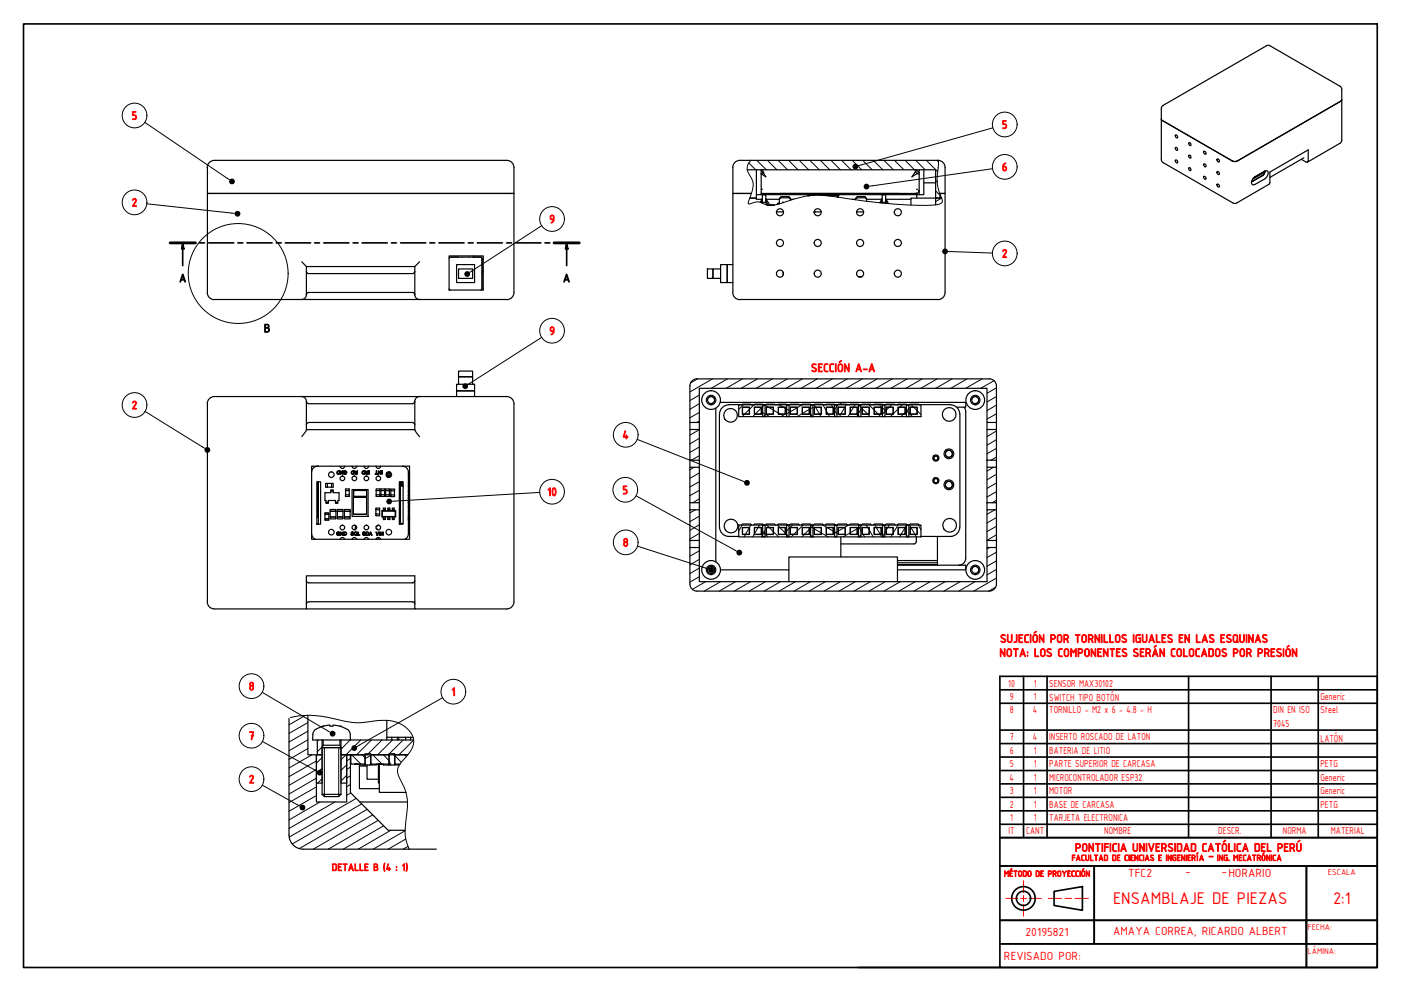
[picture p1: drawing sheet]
<svg xmlns="http://www.w3.org/2000/svg" width="594mm" height="420mm" viewBox="0 0 594 420" stroke-linecap="round" stroke-linejoin="round" font-family="sans-serif">
<!-- layer: Hatch (ISO) -->
<g fill="none" stroke="#000" stroke-width=".42">
<path d="M317.5 69.1l2.9 2.9M320.9 68l4 4M325.4 68l4 4M329.9 68l4 4M334.4 68l4 4M338.9 68l4 4M343.4 68l4 4M347.9 68l4 4M352.4 68l4 4M356.9 68l4 4M361.4 68l4 4M365.8 68l4 4"/>
<path d="M370.3 68l4 4M374.8 68l4 4M379.3 68l4 4M383.8 68l4 4M388.3 68l4 4M392.8 68l4.8 4.8M396.7 76.4l.7 .7M397.3 68l.7 .7M396.7 80.9l2 2M399.3 84l-2.6 1.4M295.8 160.6l-2.9 1.7M296.5 178.5l-1 .6"/>
<path d="M296.5 174.9l-4 2.2M296.5 171.2l-4 2.3M296.5 167.5l-4 2.3M302.1 160.6l-9.6 5.6M308.5 160.6l-6.9 4M314.8 160.6l-6.9 4M315.2 171.6l-2 2M315.7 175.6l-1 1M317.8 173.6l-2.1 2M319.7 171.6l-1.9 1.9M320.2 175.6l-1 1M321.2 160.6l-6.9 4"/>
<path d="M322.8 173l-2.6 2.6M323.4 174.9l3 1.7M324 171.6l1.8 1M324.2 171.6l-1.3 1.4M324.4 175.9l-.7 .7M325.9 172.7l2 1.1M327.5 160.6l-6.9 4M328 173.9l2.9 1.7M330.4 171.6l1.7 1M331 175.6l1.7 1M332.2 172.7l2.4 1.3M333.9 171.6l-.3 .2"/>
<path d="M333.9 160.6l-6.9 4M335.2 174.6l-1.6 .9M338.1 172.9l-2.9 1.6M340.2 171.6l-2.1 1.2M340.2 160.6l-6.9 4M343.2 173.6l-5.3 3M343.7 175.4l.8 1.2M344.7 176.4l-.4 .2M344.7 172.7l-1.5 .9M345.2 171.6l.6 1M345.8 172.7l1.7 2.9M346.6 160.6l-6.9 4"/>
<path d="M347.5 175.6l.6 1M348.9 171.6l2.3 4M351.2 175.6l.6 1M352.6 171.6l.5 1M352.9 160.6l-6.9 4M353.2 172.7l.1 .2M353.4 173l1.5 2.7M355.2 171.6l-1.3 2.2M356.6 175.6l-.6 1M358.2 172.7l-1.6 2.9M358.8 171.6l-.5 1M359.3 160.6l-6.9 4"/>
<path d="M361.9 172.7l-2.3 3.9M362.5 171.6l-.6 1M364 176.3l.5 .3M364 171.7l1.6 1.6M365.1 173.5l-1.8 3.1M365.6 173.3l2.3 2.3M365.6 160.6l-6.9 4M368 175.6l.9 1M368.4 171.6l5 5M372 160.6l-6.9 4M372.9 171.6l2.3 2.3M378.1 171.6l-3.9 3.9"/>
<path d="M378.3 160.6l-6.9 4M378.6 175.6l-1 1M378.7 175.5l-.1 .1M380.9 173.3l-2.1 2.1M381.5 172.7l-.6 .6M382.6 171.6l-1 1M383 175.6l-.9 1M383.8 174.9l-.7 .7M384.4 174.1l2.5 2.5M384.7 160.6l-6.9 4M385.4 173.3l-1.5 1.6M386.4 171.6l4.1 4.1"/>
<path d="M391 160.6l-6.9 4M397.4 160.6l-6.9 4M403.7 160.6l-6.9 4M410.1 160.6l-6.9 4M416.4 160.6l-6.9 4M421.5 161.4l-5.6 3.2M422.5 179.1h.1M422.5 175.4l-4 2.3M422.5 171.7l-4 2.4M422.5 168.1l-4 2.3M422.5 164.4l-4 2.3M294.3 198.1l-1.8 1.1"/>
<path d="M296.5 193.2l-3.3 1.9M296.5 189.5l-4 2.3M296.5 185.8l-4 2.4M296.5 182.2l-4 2.3M421.3 198.1l-2.8 1.6M422.5 193.8l-2.3 1.3M422.5 190.1l-4 2.3M422.5 186.4l-4 2.4M422.5 182.7l-4 2.4M294.9 216.1l-2.4 1.4M296.5 211.5l-2.7 1.6M296.5 207.9l-4 2.3"/>
<path d="M296.5 204.2l-4 2.3M296.5 200.5l-4 2.3M296.5 218.9l-4 2.2M421.9 216.1l-3.4 1.9M422.5 212.1l-1.7 1M422.5 208.4l-4 2.3M422.5 204.8l-4 2.3M422.5 201.1l-4 2.3M422.5 219.4l-4 2.3M292.5 232.1h.1M296.5 237.2l-4 2.3M296.5 233.5l-4 2.3"/>
<path d="M296.5 226.2l-4 2.3M296.5 222.5l-4 2.3M314.7 222.6l-1.5 2.5M316.1 226.6l-.6 1M317.8 223.8l-1.7 2.7M318.4 222.6l-.6 1.1M319.9 226.4l-.7 1.2M321.4 223.7l-1.5 2.6M322.1 222.6l-.6 1M323.4 225.4l2.2 2.2M324.4 224.9l-1.6 2.7M325.1 222.6l5 5"/>
<path d="M329.6 222.6l5 5M334.1 222.6l.5 .5M336 222.6l-2.4 2.5M340.6 222.6l-5.1 5M341.1 226.6l-1.1 1M343.2 224.5l-2.1 2M343.7 223.3l7.5 4.3M343.7 227l1.2 .6M344.7 227.4l-.1 .2M344.7 222.9l-1.5 1.6M348.9 222.6l1.7 1M350.7 223.7l4.2 2.4"/>
<path d="M358 223.7l-4.1 2.3M359.9 222.6l-1.8 1M364 223.2l1.6 2.7M365.1 223.3l-7.6 4.3M365.1 226.9l-1.2 .7M365.6 226l.4 .5M366 226.6l.6 1M367.3 222.6l.6 1M368 223.7l2.3 3.9M371 222.6l.6 1M371.6 223.7l1.7 2.8M373.3 226.6l.6 1"/>
<path d="M374.7 222.6l.5 1M375.8 224.9l-1.6 2.7M376.4 223.7l-.6 1.1M377.1 222.6l-.6 1M378.4 226.6l-.6 1M378.7 226.1l-.2 .4M380.7 222.6l-1.9 3.4M382.1 226.6l-.6 1M383.8 223.7l-1.7 2.8M384.4 222.6l-.6 1M384.4 226.7l.5 .9M385.4 227.2l-.2 .4"/>
<path d="M385.7 222.6l.6 1M386.3 223.7l1.7 2.8M388 226.6l.6 1M389.4 222.6l1.1 2.1M419.6 232.1l-1.1 .6M422.5 237.8l-4 2.3M422.5 234.1l-4 2.3M422.5 226.7l-4 2.4M422.5 223.1l-4 2.3M296.5 244.5l-4 2.3M296.5 240.8l-4 2.4M299.2 246.6l-5.6 3.3"/>
<path d="M305.6 246.6l-7 4M311.9 246.6l-6.9 4M318.3 246.6l-7 4M324.6 246.6l-6.9 4M331 246.6l-7 4M337.3 246.6l-6.9 4M343.7 246.6l-7 4M350 246.6l-6.9 4M356.4 246.6l-7 4M362.7 246.6l-6.9 4M369.1 246.6l-7 4M375.4 246.6l-6.9 4"/>
<path d="M381.8 246.6l-7 4M388.1 246.6l-6.9 4M394.5 246.6l-7 4M400.8 246.6l-6.9 4M407.2 246.6l-7 4M413.5 246.6l-6.9 4M422.2 249l-2.9 1.6M422.5 245.1l-9.6 5.5M422.5 241.4l-4 2.4M129.5 303.3l-6.9 4M130.6 317.4l-8 4.6M130.6 313.7l-8 4.6"/>
<path d="M130.6 310l-8 4.6M130.6 306.4l-8 4.5M135 313.7l-.4 .5M136.6 316.7l-2 2M148.5 313.7l-3.9 4M153 313.7l-8.4 8.5M157.5 313.7l-6.3 6.3M162 313.7l-6.3 6.3M166.4 313.7l-6.3 6.3M166.8 319.6l.6 1M170.9 313.7l-6.2 6.3M175.4 313.8l-6.2 6.2"/>
<path d="M132.3 320l-9.7 5.6M134.2 337.3l-11.6 6.7M134.2 333.6l-11.6 6.7M134.2 329.9l-11.6 6.8M134.2 326.2l-11.6 6.8M134.2 322.6l-11.6 6.7M136.6 330.2l-1.9 1.8M136.6 325.7l-2.4 2.4M136.6 321.2l-2.4 2.4M147 328.7l-2.4 2.4M147 324.3l-2.4 2.3M148.6 332.6l-1.6 .9"/>
<path d="M148.6 329l-1.6 .9M148.6 325.3l-1.6 .9M148.6 321.6l-1.6 1M148.7 336.2l-1.7 1M149.1 320l3.9 4M151 324h-.1M151.1 338.5l-28.4 16.4M153.6 320l1.2 1.3M157.2 323.6l.3 .4M157.2 324l-.7 .3M157.2 320.3l-2.4 1.4M158.1 320l3.9 4"/>
<path d="M161.2 324h-.1M162.6 320l2.4 2.5M165 322.8l.9 1.5M167.4 320.3l2.8 2.9M171.6 320l.7 .8M135.7 340l-13.1 7.6M142 340l-19.4 11.3M153.4 340.8l-29.4 17M155.7 343.1l-28.8 16.7M158.1 345.5l-25.3 14.5M160.3 347.8l-21.1 12.2M162.7 350.1l-17.2 9.9"/>
<path d="M165.7 352l-13.8 8M171.8 352.2l-13.6 7.8M172.1 355.7l-7.5 4.3M173 358.8l-2.1 1.2"/>
</g>
<!-- layer: Visible (ISO) -->
<g fill="none" stroke="#000" stroke-width=".51">
<path d="M493.2 44.7l-.8 1.3 .2 22.4 30.3 17.7M493.2 44.7l43.8-25.3 1.1-.2 30.1 17.4 .7 .9-.1 22.7-14.4 8.5M498.5 57.2a.85 .85 0 0 1 .9 1.1l-.2 .2a.93 .93 0 0 1-.7-1.3zM569 42.3l-.5 .6-43.8 25.3-1.1 .3-1.1-.3-29.6-17.1-.5-.6M87.9 71v11h3M90.9 68l-1.9 .6-.8 1.1-.3 1.3M90.9 68h124M214.9 68l1.9 .7 .8 1 .3 1.3M217.9 71v11h-127M310.8 71v11h7.8h-7.8v42M313.7 68l-1.9 .6-.8 1.1-.3 1.3M313.8 68h83.9a3 3 0 0 1 3 3"/>
<path d="M316.9 72h79.8v12h2v-1.3v1.3h-2v2.8M320.7 72v10.5h2.1v-10.5M322.9 72.2l1.8 2.8-1.9-1.4M322.9 72.2h-.1M323.4 73.1h.1M323.7 72l-.8 .2M387.7 72a2.06 2.06 0 0 1 2.1 2M388.6 72.2l-1.9 2.8 2.9-1.9M389.8 72v10.5h1.9v-10.5M391.7 77.5h5M400.7 71v11h-2.2h2.2v42l-.3 1.4-.8 1-1.9 .6h-83.9M498.5 67.8a.85 .85 0 0 1 .9 1.1l-.2 .2a.93 .93 0 0 1-.7-1.3z"/>
<path d="M498.5 62.5a.83 .83 0 0 1 .9 1.1l-.2 .2a.9 .9 0 0 1-.7-1.3zM504.1 71.1a.83 .83 0 0 1 .9 1.1l-.2 .2a.9 .9 0 0 1-.7-1.3zM504.1 65.8a.85 .85 0 0 1 .9 1.1l-.2 .2a.93 .93 0 0 1-.7-1.3zM504.1 60.5a.83 .83 0 0 1 .9 1.1l-.2 .2a.9 .9 0 0 1-.7-1.3zM510.5 64.1l.7 .3 .2 .5-.2 .5a.93 .93 0 0 1-.7-1.3zM510.5 74.8a.9 .9 0 0 1 .9 1.1l-.2 .2a.9 .9 0 0 1-.7-1.3zM510.5 69.4a.92 .92 0 0 1 .9 1.2l-.2 .2a.97 .97 0 0 1-.7-1.4zM516.1 67.4a.92 .92 0 0 1 1 1.2l-.3 .1a.97 .97 0 0 1-.7-1.3zM516.1 78a.92 .92 0 0 1 1 1.2l-.3 .2a.97 .97 0 0 1-.7-1.4zM516.1 72.7l.7 .2 .3 .5-.3 .6a.93 .93 0 0 1-.7-1.3zM531 76.9l-.3 .1M531.6 75.4l4.8-2.9 .9-.1a2.4 2.4 0 0 1-.9 3.4l-4.3 2.4-1 .1a1.92 1.92 0 0 1 .5-2.9z"/>
<path d="M535.7 72.9l.1 .4-4.7 2.7M535.8 72.9l-4.1 2.3M536.3 72.6l-.4 1.4-4.5 2.8h-.6l.6-.1M536.4 72.5l-.2 1-.7 .9M551.8 67.5l2.3 1.3 .6-.4v-4.9l-16.2 9.4v4.5l-.3 .7-13.8 8h-1.5M552.9 66.9l-14.4 8.3M90.9 82h-3v42M90.9 82h127v42l-.6 1.9-1.1 .8-1.3 .3M317.9 84h2.8M320.7 82.5v2h2.4M322.8 82h65.9M322.8 82.5h20.1"/>
<path d="M322.9 81.7h.1M323.2 84.3l-.4 1.6M323.2 84.3h.1M323.2 84.3l-.8 1.5M323.3 82.6h1.4v3.2h-1.4zM323.3 85.8l-.1 .3 .1-.3M323.3 85.8l-.1 .3M324.7 84.5l.7 1.8M324.7 84.4l1.8 2.6M324.7 85.8l.4 .7 .6 .5M324.9 84.5h5.6M325.2 87h3.1"/>
<path d="M326.8 86.9v.1M327 87h.1M326.9 86.9l-.1 .1M328.5 86.9l-1.5 .1M329.2 89.8h3M329.5 86.7h-.1M329.8 86.4l-.3 .3M330.5 86.1l-.6 .1-.1 .4M330.6 84l-.1 2.5M330.8 82h49.9M331.1 83.9l.1-.5h3.3l.1 .5M332 85.6l-.1 .4"/>
<path d="M334.8 84.2l.3-.2 .1 .9M335.1 84h-4.5l.3 .2M335.2 84.5h1.3M342.6 83h.1M342.6 82.9l.6-.4h11.6l.5 .4M344.7 82.8l-1.7 .2M345.2 89.9h.4l-.4 .1M345.2 89.8h3M348.4 82.8h6.4l.1 .7M349.8 82.8v.1M351.5 82.8v.3M352.8 82.8v.4"/>
<path d="M355.1 82.5h33.6M355.3 83.6h.1M355.3 82.9v.7M361.3 84.5h1.5M362.9 84l-.1 .7M363.2 89.8h3M363.3 83.9l.2-.5h3.3l.1 .5M367.1 84.2l.2-.2 .2 .2v1.1M367.3 84l-4.1-.1-.3 .1 .3 .2M367.5 84.5h6.4M374 86.1l.1-.3h1.4l.2 .4M374 84.3l-.4 1.7"/>
<path d="M374 84.3h.1M374 84.3l-.9 1.7M374.1 85.8l-.1 .3 .1-.3M374.1 85.8v-3.2h1.4v3.2M375.5 84.4l1.2 1.9M386.3 84.5h-10.8l.7 1.8M388.5 81.7h.1M389.6 81.4l-.1 .2M389.7 81l-.3 .7-.7 .3M389.8 82.5h-1.1v1.5M396.7 84h-10.4v3M128 111l1.9 2h46l2-2"/>
<path d="M129.9 113v12M129.9 115l.3 .7 .7 .3h44l.7-.3 .3-.7M175.9 113v12M190.4 108.5h14.5v14.5h-14.5zM190.9 109h13M190.9 109l-.5 .5M190.9 109h3.5M193.6 112.2h7.6v7.6h-7.6zM194.4 114h6v4h-6zM200.4 109h3.5M200.9 108.5v.5M203.9 109l.5 .5v13l-.5 .5"/>
<path d="M204.4 110h.5M204.9 115l-.5 .5M300 114h2.3v4h-2.3zM305.6 112.2h2.8v7.6h-2.8zM305.6 114h-3.3v4h3.3M310.8 112.2h-2.4v7.6h2.4M332 115.4v1.2M364 117.3h1.5M87.9 124l.3 1.4 .8 1 1.9 .6M90.9 127h124M129.9 125l-.6 1.4-1.4 .6M129.9 125l.3-.7 .7-.3h44l.7 .3 .3 .7"/>
<path d="M175.9 125l.6 1.4 1.4 .6M190.4 122.5l.5 .5M310.7 124l.7 1.9 1 .8 1.3 .3M194.4 157.3h6v2.4h-6zM87.9 171.2v83.9M90.9 168.1l-1.9 .7-.8 1-.3 1.3M90.9 168.1h124M127.9 168.1l1.4 .6 .6 1.4M129.9 170.2v12.1l-1.9 2.8M129.9 170.1l.3 .7 .7 .3M130.9 171.2h44M175.9 170.1l-.3 .7-.7 .3"/>
<path d="M175.9 170.2v12.1l2 2.8M177.9 168.1l-1.4 .6-.6 1.4M193.6 168.1v-2.4h7.6v-2.8h-7.6v2.8h7.6v2.4M194.4 162.9v-3.2h6v3.2M214.9 168.1l1.3 .3 1.1 .9 .6 1.8M217.9 171.2v84l-.6 1.8-1.1 .9-1.3 .3M292.5 163.6v15.5h4v-14.5h122v14.5h4v-15.5M292.5 179.1v3M296.5 179.1v3M303.5 173.1v65.1M305.4 170.6h51.2v.8M309.1 171.6h5.5"/>
<path d="M309.1 171.6a4.1 4.1 0 0 0-4 4v47.9a4 4 0 0 0 4 3.9M313.2 171.6h11.2v5h-11.2zM314.6 171.6l.2-.2h3.5l.2 .2M314.8 172.7h3v2.9h-3zM314.8 172.6h3v3h-3zM318.5 171.6h1.2M319.7 171.6l.2-.2h3.4l.3 .2M319.9 172.7h2.9v2.9h-2.9zM319.9 172.6h3v3h-3zM323.4 171.6h11.2v5h-11.2zM323.5 171.6h1.3M324.7 171.6l.3-.2h3.4l.3 .2"/>
<path d="M325 172.7h2.9v2.9h-2.9zM325 172.6h3v3h-3zM328.6 171.6h1.3M329.8 171.6l.3-.2h3.4l.3 .2M330.1 172.7h2.9v2.9h-2.9zM330.1 172.6h3v3h-3zM333.6 171.6h11.1v5h-11.1zM333.7 171.6h1.3M334.9 171.6l.3-.2h3.4l.2 .2M335.2 172.7h2.9v2.9h-2.9zM335.2 172.6h2.9v3h-2.9zM338.8 171.6h1.2"/>
<path d="M340 171.6l.2-.2h3.5l.2 .2M340.2 172.7h3v2.9h-3zM340.2 172.6h3v3h-3zM343.7 171.6h11.2v5h-11.2zM343.9 171.6h1.2M345.1 171.6l.2-.2h3.4l.3 .2M345.3 172.7h2.9v2.9h-2.9zM345.3 172.6h3v3h-3zM348.9 171.6h1.3M350.1 171.6l.3-.2h3.4l.3 .2M350.4 172.7h2.9v2.9h-2.9zM350.4 172.6h3v3h-3z"/>
<path d="M353.9 171.6h11.2v5h-11.2zM354 171.6h1.3M355.2 171.6l.3-.2h3.4l.3 .2M355.5 172.7h2.9v2.9h-2.9zM355.5 172.6h3v3h-3zM356.6 170.6h52.9v2h-3.8M359.1 171.6h1.3M360.3 171.6l.3-.2h3.4l.2 .2M360.6 172.7h2.9v2.9h-2.9zM360.6 172.6h2.9v3h-2.9zM364 171.6h11.2v5h-11.2zM364.2 171.6h1.2"/>
<path d="M365.4 171.6l.2-.2h3.5l.2 .2M365.6 172.7h3v2.9h-3zM365.6 172.6h3v3h-3zM369.3 171.6h1.2M370.5 171.6l.2-.2h3.4l.3 .2M370.7 172.7h2.9v2.9h-2.9zM370.7 172.6h3v3h-3zM374.2 171.6h11.2v5h-11.2zM374.3 171.6h1.3M375.5 171.6l.3-.2h3.4l.3 .2M375.8 172.7h2.9v2.9h-2.9zM375.8 172.6h3v3h-3z"/>
<path d="M379.4 171.6h1.3M380.6 171.6l.3-.2h3.4l.3 .2M380.9 172.7h2.9v2.9h-2.9zM380.9 172.6h3v3h-3zM384.4 171.6h6.1v5h-6.1zM384.5 171.6h1.3M385.7 171.6l.3-.2h3.4l.2 .2M386 172.7h2.9v2.9h-2.9zM386 172.6h2.9v3h-2.9zM389.6 171.6h13.4M403 171.6a4 4 0 0 1 4 4M407 175.6v47.8"/>
<path d="M408.7 172.6l.8 2v62a2.95 2.95 0 0 1-3 3M418.5 179.1v3M419.5 160.6l1.9 .7 .8 1 .3 1.4M419.5 160.6h-123.9l-1.9 .7-.8 1-.4 1.4M422.5 179.1v3M129.9 182.2h46M129.9 180.2l.3-.7 .7-.4 44 .1 .7 .3 .3 .7M132.1 197.7h41.6v30.9h-41.6zM134.7 197.7l-1.6 .5-.7 .9-.3 1.1M143.1 199.7l.9-.1v1.5h-.7l-.4-.4zM143.2 199.9l.6-.1v1.1l-.7-.2zM144.2 197.6a.98 .98 0 0 0 1 1 .98 .98 0 0 0 1-1"/>
<path d="M144.3 199.6l1 1.2 .2-1.2v1.5l-1-1.2-.2 1.2zM145.7 199.9a.74 .74 0 0 1 1.1-.2 .74 .74 0 0 1 .1 1.1 .74 .74 0 0 1-1 .1l-.2-.2a.61 .61 0 0 0 .9 .3 .61 .61 0 0 0 .2-.9 .61 .61 0 0 0-.9-.2l.5 .5h-.7zM149.2 199.7l.9-.1v1.5h-.7l-.4-.4zM149.3 199.9l.6-.1v1.1l-.7-.2zM149.3 197.6a.98 .98 0 0 0 1 1 .98 .98 0 0 0 1-1M150.3 199.6l.6 .7h.5l.2-.7v1.5l-1.1-.2v-.5l.3-.1zM153.7 199.7l1-.1v1.5h-.8l-.4-.4zM153.9 199.9l.6-.1v1.1l-.8-.2zM154.4 197.6a.98 .98 0 0 0 1 1 .98 .98 0 0 0 .9-1M154.9 199.6l.6 .7h.5l.1-.7v1.5l-1.1-.2 .4-.6zM156.5 199.6l.2 1.5zM159.4 197.6a.98 .98 0 0 0 1 1 .98 .98 0 0 0 1-1"/>
<path d="M159.5 199.6l.2 1.3 .5 .2h-1.1l.4-.2zM160.4 199.6l1 1.2 .1-1.2v1.5l-.9-1.2-.2 1.2zM161.9 199.6l.2 1.5zM170.7 197.7l1.5 .5 .7 .9 .3 1v26.2l-.5 1.4-1.1 .9M292.5 198.1h4v15h-4zM292.5 182.1h4v13h-4zM292.5 195.1v3M296.5 195.1v3M418.5 198.1h4v15h-4zM418.5 195.1h4v-13h-4v16M422.5 195.1v3M134.4 204.3h1.6v17.9h-1.6z"/>
<path d="M134.6 204.3v15.1h-.2M135 204.3v17.9M137.8 218h1.6v2h-1.6zM137.8 217.5l1.5-.1 .1 .6h-1.6zM138.1 205.1l.1 1.4 3.1-.1M138.1 206.4l.1 .1M138.2 205l3.1 .1M138.2 205l-.1 .1M138.2 212.9h1.1v.5h-1.1zM138.2 212.9v-.7l-.4-.1v-3.1l2.5-.1v-.7h1v.7h2.4l.1 3.2-.5 .1v.7M138.8 205v1.5M139.3 212.9v-.7h2.9v.7"/>
<path d="M140 216.8h2.4v2.4h-2.4zM140 216.1l2.4-.1v.8h-2.4zM140 219.2h2.4v.7l-2.3 .1zM140.3 208.2v-.5h1v.5M140.6 205v1.5M141.3 205.1v1.4M142.2 212.9h1.1v.5h-1.1zM143.1 216.8h2.3v2.4h-2.3zM143.1 216.1l2.3-.1v.8h-2.3zM143.1 219.2h2.3v.7l-2.3 .1zM146 216.8h2.5v2.4h-2.5zM146 216.1l2.3-.1 .2 .8h-2.5z"/>
<path d="M146 219.2h2.5v.7l-2.4 .1zM146.5 207.4h1.6M146.5 208h1.6M146.5 207.4l.1 3.1h1.5v-3.1M146.5 209.8h1.6M149.3 207.6h6.8v11.3h-6.8zM149.9 210.9h5.5v7.1h-5.5zM149.9 207.9h5.5v2.6h-5.5zM150.6 200.6l.8-.2v.5zM155.2 200.6l.8-.2v.5zM159.4 216.1h1.6M159.4 217.9h1.6"/>
<path d="M159.4 218.5l.1 .1M159.5 215.4l-.1 3.1M159.5 208h1.6M159.5 207.4l.1 3.1h1.5v-3.1M159.5 215.4l1.4 .1 .1 3M159.5 209.8h1.6M159.5 218.7h1.4M161.1 207.4h-1.6M161.5 207.4v.6h1.6v-.6M161.5 210.4v-.6h1.6v.7h-1.5M161.5 208v1.8M161.6 207.3l1.5 .1"/>
<path d="M162 216.5h5.8M162 219.1h5.8M162 216.5v2.6M162 216.5l.1 .2M162.1 216.7h5.5v2.3h-5.5zM162.1 219l-.1 .1M162.6 219.1v1.2h.8v-1.2M162.6 219.7h.8M162.6 216h.8M163.1 208v1.8M163.4 216.5v-1.1h-.8v1.1M163.4 216.5h.1"/>
<path d="M163.5 208h1.6M163.5 207.4l.1 3.1M163.5 209.8h1.6M163.6 207.3l-.1 .1M163.6 210.5h1.4M163.6 207.3h1.4M164 201.2l.4 .7 .3-.6 .4 .5 .4-.5v.7l-.7-.2-.6 .3zM164.5 202.4h.1M164.5 216.5v-1.1h.8v1.1M164.5 219.1v1.2h.8v-1.2M164.5 219.7h.8M164.5 216h.8"/>
<path d="M164.8 200.1l-.5 .6-.2-.4M165 207.3l.1 .1M165.1 210.4l-.1 .1M165.1 207.4v3M165.5 200.2v.7h-.3l-.1-.7-.8 .8-.4-.5M165.7 208.1h1.6M165.7 209.8h1.6M165.7 207.4h1.6l-.1 3.1h-1.5zM166.4 216.5v-1.1h.7v1.1M166.4 219.1v1.2h.7v-1.2M166.4 219.7h.7M166.4 216h.7"/>
<path d="M167.6 219l.2 .1M167.8 216.5v2.6M167.8 216.5l-.2 .2M169.4 204.3h1.5v17.9h-1.5zM169.4 204.3v17.9M169.8 204.3v17.9M170.3 204.3v1.7h.6h-.3v-1.7M173.2 202.4l.4 .3M173.2 213.1l.5 .5-.5-.3M173.2 214.7l.5-.2-.5 .4M173.2 213.1l.5 .1M173.2 218.9l.5 .5-.5 .3 .5-.1-.3 .3 .3 .4-.5-.1"/>
<path d="M173.2 218.5l.5 .6M173.2 211.2l.5 .2h-.5l.3 .5-.3 .5 .5-.1-.5 .4 .5-.1M173.2 211.1l.5 .1M173.2 213.4l.3 .6-.3 .6M173.2 219.2v.2M173.2 218.8l.5 .6M173.2 216.5h.3v1h-.3M173.2 208.5h.5M173.2 209.9h.5M173.2 210.2h.5M173.2 201h.5M173.2 206h.5"/>
<path d="M173.6 204.4l-.4 .3M173.7 208.3h-.5l.2 .2M173.7 216.5v1M173.7 214.8l-.5 .2M292.5 216.1h4v13.1h-4zM292.5 213.1v3M296.5 213.1v3M418.5 216.1h4v13.1h-4zM418.5 213.1v3M422.5 213.1v3M132.1 226.3l.5 1.4 1.1 .9M137.8 220h1.6v.5l-1.5 .1z"/>
<path d="M143.1 225.6l.7-.1 .3 .4a.61 .61 0 0 0-.9-.3 .61 .61 0 0 0-.2 .9 .61 .61 0 0 0 .9 .2l-.5-.5h.7v.5l-.6 .3a.76 .76 0 0 1-.8-.5 .76 .76 0 0 1 .4-.9zM144.2 228.7a.98 .98 0 0 1 1-.8 .98 .98 0 0 1 1 .8M144.3 225.5l1 1.2 .2-1.2v1.5l-1-1.2-.2 1.2zM145.8 225.5h.5a.73 .73 0 0 1 .7 .8 .73 .73 0 0 1-.7 .7h-.5zM146 225.7h.3a.57 .57 0 0 1 .5 .7 .57 .57 0 0 1-.8 .4zM149.2 225.5l.7 .2-.2 .3-.3-.3-.3 .2 .8 .5v.4l-.8 .1-.3-.4a.46 .46 0 0 0 .5 .3 .46 .46 0 0 0 .4-.3l-.7-.4zM149.3 228.7a.98 .98 0 0 1 1-.8 .98 .98 0 0 1 .9 .8M150.5 225.6h.7l.2 .3-.3-.2a.54 .54 0 0 0-.7 .6 .54 .54 0 0 0 .7 .4l.3-.2-.1 .4a.74 .74 0 0 1-1.1-.3 .74 .74 0 0 1 .3-1zM150.9 222.9l-.4 1.7M151 223.1l-.3 1.4M151.7 225.5l.2 1.3 .7 .2h-.9zM154.1 225.5l.7 .2-.1 .3-.4-.3-.3 .2 .9 .6-.5 .5-.6-.5a.46 .46 0 0 0 .4 .3 .46 .46 0 0 0 .5-.3l-.8-.4z"/>
<path d="M154.4 228.7a.98 .98 0 0 1 1-.8 .98 .98 0 0 1 .9 .8M155.2 225.5a.81 .81 0 0 1 1 .3 .81 .81 0 0 1-.1 1.1l-.9 .1zM155.4 225.7a.57 .57 0 0 1 .7 .6 .57 .57 0 0 1-.7 .5zM156.1 228.3l.1 .3M156.3 223.3v.1M156.3 223.8v.2M157 225.5l.8 1.5-.4-.5h-.6l-.3 .5zM157.1 225.7l.3 .7h-.6zM159.4 225.5l.6 1.3 .7-1.3-.6 1.5zM159.5 228.7a.98 .98 0 0 1 .9-.8 .98 .98 0 0 1 1 .8M159.5 224l.7 .6M159.6 228.2l-.1 .4"/>
<path d="M160.3 227.9v.7M160.3 222.7l-.9 .6M160.8 225.5l.2 1.5zM161.4 225.5l.9 1.2 .2-1.2v1.5l-1-1.2-.1 1.2zM170.9 221.9h-.7v.3M172.2 228.3v.3M173.2 220.3l.5 .2h-.5M292.5 229.2v2.9M296.5 229.2v2.9M309.1 227.4h4.1M313.2 222.6h11.2v5h-11.2zM314.4 222.6l.4-.4h3.5l.4 .4"/>
<path d="M314.8 223.7h3v2.8h-3zM314.8 223.6h3v3h-3zM319.5 222.6l.4-.4h3.4l.5 .4M319.9 223.7h2.9v2.8h-2.9zM319.9 223.6h3v3h-3zM323.4 222.6h11.2v5h-11.2zM324.5 222.6l.5-.4h3.4l.5 .4M325 223.7h2.9v2.8h-2.9zM325 223.6h3v3h-3zM329.6 222.6l.5-.4h3.4l.4 .4M330.1 223.7h2.9v2.8h-2.9zM330.1 223.6h3v3h-3z"/>
<path d="M333.6 222.6h11.1v5h-11.1zM334.7 222.6l.5-.4h3.4l.4 .4M335.2 223.7h2.9v2.8h-2.9zM335.2 223.6h2.9v3h-2.9zM339.8 222.6l.4-.4h3.5l.4 .4M340.2 223.7h3v2.8h-3zM340.2 223.6h3v3h-3zM343.7 222.6h11.2v5h-11.2zM344.9 222.6l.4-.4h3.4l.5 .4M345.3 223.7h2.9v2.8h-2.9zM345.3 223.6h3v3h-3zM349.9 222.6l.5-.4h3.4l.5 .4"/>
<path d="M350.4 223.7h2.9v2.8h-2.9zM350.4 223.6h3v3h-3zM353.9 222.6h11.2v5h-11.2zM355 222.6l.5-.4h3.4l.4 .4M355.5 223.7h2.9v2.8h-2.9zM355.5 223.6h3v3h-3zM356.6 227.6v8.5M360.1 222.6l.5-.4h3.4l.4 .4M360.6 223.7h2.9v2.8h-2.9zM360.6 223.6h2.9v3h-2.9zM364 222.6h11.2v5h-11.2zM365.2 222.6l.4-.4h3.5l.4 .4"/>
<path d="M365.6 223.7h3v2.8h-3zM365.6 223.6h3v3h-3zM370.3 222.6l.4-.4h3.4l.5 .4M370.7 223.7h2.9v2.8h-2.9zM370.7 223.6h3v3h-3zM374.2 222.6h11.2v5h-11.2zM375.3 222.6l.5-.4h3.4l.5 .4M375.8 223.7h2.9v2.8h-2.9zM375.8 223.6h3v3h-3zM380.4 222.6l.5-.4h3.4l.4 .4M380.6 239.6h28.9v2h-28.9M380.6 237.7h16.9"/>
<path d="M380.6 238.6h16.9M380.9 223.7h2.9v2.8h-2.9zM380.9 223.6h3v3h-3zM384.4 222.6h6.1v5h-6.1zM385.5 222.6l.5-.4h3.4l.4 .4M386 223.7h2.9v2.8h-2.9zM386 223.6h2.9v3h-2.9zM388.6 227.6l-.1 2.4-.9 .6h-31M397.5 227.4v12.2M397.5 239.3l-16.9 .1M397.6 239.6h-.1M407 223.5a4 4 0 0 1-4 3.9h-12.5"/>
<path d="M407.7 239.4h-.1M418.5 229.2v2.9M422.5 229.2v2.9M87.9 255.2l.3 1.3 .8 1 1.9 .7M90.9 258.2h39M129.9 256.2l.3-.7 .7-.4 44 .1 .7 .3 .3 .7M129.9 246.1l.3 .7 .7 .3h44l.7-.3 .3-.7M175.9 258.2h-46v-14.1h46v14.1h39M305.6 241.6h28.9M334.5 246.6v-10.5h46.1v10.5M419.5 250.6l1.9-.6 1-1.7 .1-16.2h-4v14.5h-122v-14.5h-4l.1 16.2 .6 1.2 1.7 1 124.6 .1M122.6 304.7v49.3a6 6 0 0 0 6 6h56.4"/>
<path d="M130.6 303.3v16.7h3.6v20h12.8v-20h1.6v16l16 16h7.2M134.6 313.7v6.3h2v-6.3M136.6 317h8M136.6 317v19.8M136.6 313.7l.4 .4M136.9 307.9l2.9-.5 .2 .5h1.2l.2-.5 2.9 .5M136.9 308l-.6 .1a4.3 4.3 0 0 0-3.6 3.2l-.1 2.4h42.8M137 316h7.1M137 314.2v1.8M137 316l-.4 1M144.1 314.2v1.8M144.1 316l.5 1"/>
<path d="M144.1 314.1l.5-.4v6.3h28.3h-5.5v4h2.2M144.2 308h.1M144.3 307.9l1 .4a4.2 4.2 0 0 1 3.2 3l.1 2.4M144.6 317v19.8M164 305.4v7.2h11.1M164 312.6v1.1M166.1 312.6v1.1M168.5 312.6v1.1M169.1 312.6v1.1M172 312.6v1.1M174.1 312.6v1.1M136.6 320h-2.4v12h2.4"/>
<path d="M136.6 336.8l.9 .9h6.1l1-.9M136.6 336.8h8M144.6 320h2.4v12h-2.4M148.8 320h6v4h-6zM150.4 324h1.2zM151.6 324h.8M152.4 324v.3h4.8v-4.7h-2.4v4.7M155.6 324.3v6.1h4.9M155.6 324.8h-3.2v9.6h8.4M157.2 320h7.8v4h-7.8zM159.6 324v.3h-2.4M159.6 324h.9v8h.3"/>
<path d="M160.5 324h1.2zM160.8 324v12h11.3M161.7 324h.9M162.6 324v.3h4.8v-4.7h-2.4v4.7M167.4 324.3h1.9M152.6 340h20.2"/>
<circle cx="330.7" cy="90" r="1.49"/>
<circle cx="346.7" cy="90" r="1.49"/>
<circle cx="364.7" cy="90" r="1.49"/>
<circle cx="380.7" cy="90" r="1.49"/>
<circle cx="330.7" cy="116" r="1.49"/>
<circle cx="330.7" cy="103" r="1.49"/>
<circle cx="346.7" cy="103" r="1.49"/>
<circle cx="346.7" cy="116" r="1.49"/>
<circle cx="364.7" cy="116" r="1.49"/>
<circle cx="364.7" cy="103" r="1.49"/>
<circle cx="380.7" cy="103" r="1.49"/>
<circle cx="380.7" cy="116" r="1.49"/>
<circle cx="301.5" cy="169.6" r="4"/>
<circle cx="301.5" cy="169.6" r="2"/>
<circle cx="301.5" cy="169.6" r="1.49"/>
<circle cx="309.8" cy="176.1" r="2.89"/>
<circle cx="402.5" cy="175.7" r="2.89"/>
<circle cx="413.5" cy="169.6" r="4"/>
<circle cx="413.5" cy="169.6" r="2"/>
<circle cx="413.5" cy="169.6" r="1.49"/>
<circle cx="396.8" cy="194.3" r=".92"/>
<circle cx="396.8" cy="194.2" r="1.3"/>
<circle cx="402.4" cy="192.4" r="1.49"/>
<circle cx="402.4" cy="192.4" r="2.06"/>
<circle cx="140.5" cy="201.2" r="1.17"/>
<circle cx="145.2" cy="202.8" r=".98"/>
<circle cx="150.3" cy="202.8" r=".98"/>
<circle cx="155.4" cy="202.8" r=".98"/>
<circle cx="160.4" cy="202.8" r=".98"/>
<circle cx="164.9" cy="201.2" r="1.17"/>
<circle cx="396.8" cy="203.8" r=".92"/>
<circle cx="396.8" cy="203.8" r="1.3"/>
<circle cx="402.4" cy="205.6" r="1.49"/>
<circle cx="402.4" cy="205.6" r="2.06"/>
<circle cx="140.5" cy="225.6" r="1.17"/>
<circle cx="145.2" cy="223.7" r=".98"/>
<circle cx="150.3" cy="223.7" r=".98"/>
<circle cx="155.4" cy="223.7" r=".98"/>
<circle cx="160.4" cy="223.7" r=".98"/>
<circle cx="164.9" cy="225.6" r="1.17"/>
<circle cx="310" cy="223" r="2.89"/>
<circle cx="402.7" cy="222.7" r="2.89"/>
<circle cx="301.5" cy="241.6" r="4"/>
<circle cx="301.5" cy="241.6" r="2"/>
<circle cx="301.5" cy="241.6" r="1.49"/>
<circle cx="413.5" cy="241.6" r="4"/>
<circle cx="413.5" cy="241.6" r="2"/>
<circle cx="413.5" cy="241.6" r="1.49"/>
</g>
<g fill="#000">
<circle cx="322.8" cy="73.7" r=".25"/>
<circle cx="323.4" cy="73" r=".25"/>
<circle cx="323.5" cy="73.1" r=".25"/>
<circle cx="388" cy="73.1" r=".25"/>
<circle cx="388.1" cy="73" r=".25"/>
<circle cx="388.7" cy="73.7" r=".25"/>
<circle cx="536" cy="72.7" r=".25"/>
<circle cx="322.9" cy="80.2" r=".25"/>
<circle cx="342.6" cy="82.9" r=".25"/>
<circle cx="355.3" cy="82.9" r=".25"/>
<circle cx="380.7" cy="82" r=".25"/>
<circle cx="388.6" cy="80.2" r=".25"/>
<circle cx="389.4" cy="80.8" r=".25"/>
<circle cx="134.6" cy="197.7" r=".25"/>
<circle cx="164.1" cy="200.3" r=".25"/>
<circle cx="164.8" cy="201.8" r=".25"/>
<circle cx="173.2" cy="211.4" r=".25"/>
<circle cx="136.9" cy="307.9" r=".25"/>
<circle cx="144.3" cy="307.9" r=".25"/>
</g>
<!-- layer: Visible Narrow (ISO) -->
<path d="M536.1 72.7h-.1M300.1 169.4a1.49 1.49 0 0 1 1.7-1.3 1.49 1.49 0 0 1 1.2 1.8 1.49 1.49 0 0 1-1.7 1.2M412.1 169.4a1.49 1.49 0 0 1 1.7-1.3 1.49 1.49 0 0 1 1.2 1.8 1.49 1.49 0 0 1-1.7 1.2M300.1 241.4a1.49 1.49 0 0 1 1.7-1.2 1.49 1.49 0 0 1 1.2 1.7 1.49 1.49 0 0 1-1.7 1.2M412.1 241.4a1.49 1.49 0 0 1 1.7-1.2 1.49 1.49 0 0 1 1.2 1.7 1.49 1.49 0 0 1-1.7 1.2M137.5 317v20.7M143.6 317v20.7M136.6 320v12M144.6 320v12" fill="none" stroke="#000" stroke-width=".42"/>
<!-- layer: Break Line (ISO) -->
<path d="M318.5 68a4.4 4.4 0 0 0-1.1 5.5 8.5 8.5 0 0 1 .7 10l-.8 2.3v.6l.3 .1a6.3 6.3 0 0 1 7.1 .3l2.6 .3 6.5-1.7a39.4 39.4 0 0 1 23.4-1.5 222.7 222.7 0 0 0 35.4 3.2l4.1-.3a2.67 2.67 0 0 0 2.9-1.7 22.8 22.8 0 0 1-1.6-15.3v-1.8M123.1 304.2l1-.2a36.4 36.4 0 0 1 18.3 .9 32.9 32.9 0 0 0 18 .6 13.6 13.6 0 0 1 14.5 6.5 6.8 6.8 0 0 1-1.2 7.1l-3.2 3.7a5.3 5.3 0 0 0-1.1 6.9 21.1 21.1 0 0 1 3.1 15.5l-.4 3.1a18.2 18.2 0 0 0 1.4 11.6v.1" fill="none" stroke="#000" stroke-width=".42"/>
<!-- layer: Border (ISO) -->
<g fill="none" stroke="#000" stroke-width=".7">
<path d="M10 10.1h574v400.1h-574zM424 292.5h160M424 298.2h160M434 286.7v68.4M444 286.7v68.4M504 286.7v68.4M539 286.7v68.4M559 286.7v68.4M424 309.5h160M424 315.3h160M424 321h160M424 326.7h160"/>
<path d="M424 332.3h160M424 338.1h160M424 349.5h160v-62.8h-160v68.4M424 355.1h160v12h-160zM424 343.8h160M584 349.5v5.6h-160M424 367.1h40v23.1h-40zM447 377.9l12-2v10l-12-2zM464 367.1h90v23.1h-90zM554 367.1h30v23.1h-30zM424 390.2h40v10h-40zM464 390.2h90v10h30v-10h-30v10h-90z"/>
<path d="M364 410.2h60M424 400.2h130v10h-130zM554 400.2h30v10h-30z"/>
<circle cx="434" cy="380.9" r="5"/>
<circle cx="434" cy="380.9" r="3"/>
</g>
<!-- layer: Section Line (ISO) -->
<g fill="none" stroke="#000" stroke-width=".7">
<path d="M72.1 103h10.8M77.5 103l.5 2.5h-1zM77.5 103v9.6M84.6 103h2.1M88.5 103h10.6M100.8 103h2.2M104.7 103h10.7M117.2 103h2.1M121 103h10.7M133.4 103h2.1M137.3 103h10.7M149.7 103h2.1"/>
<path d="M153.5 103h10.7M166 103h2.1M169.9 103h10.6M182.2 103h2.1M186.1 103h10.7M198.6 103h2.1M202.4 103h10.6M214.8 103h2.1M218.7 103h10.7M231.1 103h2.1M234.9 103h10.7M240.3 103l.5 2.5h-1z"/>
<path d="M240.3 103v9.6"/>
</g>
<path d="M72.1 103h10.8M234.9 103h10.7" fill="none" stroke="#000" stroke-width="1.2"/>
<path d="M77.5 103l.5 2.5h-1zM240.3 103l.5 2.5h-1z" fill="#000"/>
<!-- layer: Detail Boundary (ISO) -->
<circle cx="101" cy="116" r="21.2" fill="none" stroke="#000" stroke-width=".42"/>
<!-- layer: Border (ISO) -->
<path d="M434 373.4v5M434 379.6v2.6M426.5 380.9h5M432.8 380.9h2.4M434 383.4v5M436.5 380.9h5M444.5 380.9h5.7M451.6 380.9h2.8M455.8 380.9h5.7" fill="none" stroke="#f00" stroke-width=".42"/>
<!-- layer: Symbol (ISO) -->
<g fill="none" stroke="#000" stroke-width=".42">
<path d="M61.3 51.9l36 24.3M421 54.2l-57.1 16.1M420.8 71.5l-52.1 7.4M62.2 86.4l37.2 4.1M229.7 95.7l-30.5 19.8M402 106.7l18.8 .6M229.7 143l-31.4 20M61.5 174.4l25.4 15.7M270.2 186.3l45.4 18M228.9 208.8l-62.6 3.7M269.7 210.2l42.7 23.5M270.3 231.6l30.1 9.6"/>
<path d="M111.2 293.5l28.8 16.9M187.6 295.8l-36.3 20.7M111.3 314.4l23.1 12.6M111.3 332.9l15.9 8.8"/>
<circle cx="57.1" cy="49" r="5.2"/>
<circle cx="426.1" cy="52.8" r="5.2"/>
<circle cx="426.1" cy="70.7" r="5.2"/>
<circle cx="57.1" cy="85.8" r="5.2"/>
<circle cx="234.1" cy="92.8" r="5.2"/>
<circle cx="426.1" cy="107.5" r="5.2"/>
<circle cx="234.1" cy="140.2" r="5.2"/>
<circle cx="57.1" cy="171.7" r="5.2"/>
<circle cx="265.3" cy="184.4" r="5.2"/>
<circle cx="234.1" cy="208.5" r="5.2"/>
<circle cx="265.1" cy="207.7" r="5.2"/>
<circle cx="265.3" cy="229.9" r="5.2"/>
<circle cx="106.6" cy="290.9" r="5.2"/>
<circle cx="192.2" cy="293.3" r="5.2"/>
<circle cx="106.6" cy="311.9" r="5.2"/>
<circle cx="106.6" cy="330.3" r="5.2"/>
</g>
<g fill="#000">
<circle cx="98.4" cy="76.9" r="1.26"/>
<circle cx="362.7" cy="70.7" r="1.24"/>
<circle cx="367.4" cy="79.1" r="1.24"/>
<circle cx="100.7" cy="90.6" r="1.28"/>
<circle cx="198.1" cy="116.2" r="1.26"/>
<circle cx="400.8" cy="106.6" r="1.26"/>
<circle cx="197.3" cy="163.7" r="1.24"/>
<circle cx="87.9" cy="190.8" r="1.26"/>
<circle cx="165" cy="212.6" r="1.26"/>
<circle cx="316.7" cy="204.7" r="1.26"/>
<circle cx="313.5" cy="234.3" r="1.26"/>
<circle cx="301.5" cy="241.6" r="1.26"/>
<circle cx="141" cy="311.1" r="1.26"/>
<circle cx="150.2" cy="317.2" r="1.24"/>
<circle cx="135.5" cy="327.6" r="1.24"/>
<circle cx="128.2" cy="342.4" r="1.24"/>
</g>
<g font-size="7.7" fill="#f00">
<text x="472" y="383.4">ENSAMBLAJE DE PIEZAS</text>
<text x="565.3" y="383.4">2:1</text>
</g>
<g font-size="5.4" fill="#f00">
<text x="478.4" y="371.6">TFC2</text>
<text x="502.5" y="370.9">-</text>
<text x="518" y="370.9">-HORARIO</text>
<text x="434.9" y="396.9">20195821</text>
<text x="472" y="396.5">AMAYA CORREA, RICARDO ALBERT</text>
<text x="425.7" y="406.9">REVISADO POR:</text>
</g>
<g font-size="5.3" fill="#f00">
<text x="55.8" y="50.7">5</text>
<text x="424.8" y="54.5">5</text>
<text x="424.8" y="72.5">6</text>
<text x="55.8" y="87.5">2</text>
<text x="232.9" y="94.6">9</text>
<text x="424.8" y="109.2">2</text>
<text x="232.9" y="142">9</text>
<text x="343.9" y="157.6">SECCIÓN A-A</text>
<text x="55.8" y="173.5">2</text>
<text x="263.9" y="186.1">4</text>
<text x="263.9" y="209.5">5</text>
<text x="232" y="210.2">10</text>
<text x="264.1" y="231.7">8</text>
<text x="424.1" y="272.5">SUJECIÓN POR TORNILLOS IGUALES EN LAS ESQUINAS</text>
<text x="423.8" y="278.4">NOTA: LOS COMPONENTES SERÁN COLOCADOS POR PRESIÓN</text>
<text x="105.5" y="292.7">8</text>
<text x="191.4" y="295">1</text>
<text x="105.5" y="313.7">7</text>
<text x="105.5" y="332.1">2</text>
<text x="455.8" y="361">PONTIFICIA UNIVERSIDAD CATÓLICA DEL PERÚ</text>
<text x="512.3" y="364.2">-</text>
</g>
<g font-size="5.3">
<text x="75.9" y="119.6">A</text>
<text x="238.7" y="119.6">A</text>
<text x="111.9" y="140.9">B</text>
</g>
<g font-size="4.6" fill="#f00">
<text x="427.5" y="291.1">10</text>
<text x="438.4" y="291.1">1</text>
<text x="444.9" y="291.1">SENSOR MAX30102</text>
<text x="428.2" y="296.8">9</text>
<text x="438.4" y="296.8">1</text>
<text x="444.9" y="297.4">SWITCH TIPO BOTÓN</text>
<text x="559.9" y="296.8">Generic</text>
<text x="428.2" y="302.5">8</text>
<text x="438" y="302.5">4</text>
<text x="444.9" y="302.5">TORNILLO - M2 x 6 - 4.8 - H</text>
<text x="539.9" y="302.5">DIN EN ISO</text>
<text x="559.9" y="302.5">Steel</text>
<text x="539.9" y="308.2">7045</text>
<text x="428.2" y="313.9">7</text>
<text x="438" y="313.9">4</text>
<text x="444.9" y="313.9">INSERTO ROSCADO DE LATON</text>
<text x="559.9" y="314.5">LATÓN</text>
<text x="428.2" y="319.6">6</text>
<text x="438.4" y="319.6">1</text>
<text x="444.9" y="319.6">BATERIA DE LITIO</text>
<text x="428.2" y="325.3">5</text>
<text x="438.4" y="325.3">1</text>
<text x="444.9" y="325.3">PARTE SUPERIOR DE CARCASA</text>
<text x="559.9" y="325.3">PETG</text>
<text x="428.1" y="331">4</text>
<text x="438.4" y="331">1</text>
<text x="444.9" y="331">MICROCONTROLADOR ESP32</text>
<text x="559.9" y="331">Generic</text>
<text x="428.2" y="336.7">3</text>
<text x="438.4" y="336.7">1</text>
<text x="444.9" y="336.7">MOTOR</text>
<text x="559.9" y="336.7">Generic</text>
<text x="428.2" y="342.4">2</text>
<text x="438.4" y="342.4">1</text>
<text x="444.9" y="342.4">BASE DE CARCASA</text>
<text x="559.9" y="342.4">PETG</text>
<text x="427.7" y="353.8">IT</text>
<text x="428.4" y="348.1">1</text>
<text x="435.2" y="353.8">CANT</text>
<text x="438.4" y="348.1">1</text>
<text x="444.9" y="348.1">TARJETA ELECTRONICA</text>
<text x="468.2" y="353.8">NOMBRE</text>
<text x="516.6" y="353.8">DESCR.</text>
<text x="543.9" y="353.8">NORMA</text>
<text x="564.3" y="353.8">MATERIAL</text>
<text x="140.7" y="369.2">DETALLE B (4 : 1)</text>
</g>
<g font-size="3.9" fill="#f00">
<text x="563.1" y="371.1">ESCALA</text>
<text x="554.5" y="394.2">FECHA:</text>
<text x="554.5" y="404.7">LÁMINA:</text>
</g>
<g font-size="3.8" fill="#f00">
<text x="454.4" y="364.9">FACULTAD DE CIENCIAS E INGENIERÍA</text>
<text x="516" y="364.9">ING. MECATRÓNICA</text>
<text x="425.7" y="371.6">MÉTODO DE PROYECCIÓN</text>
</g>
</svg>
